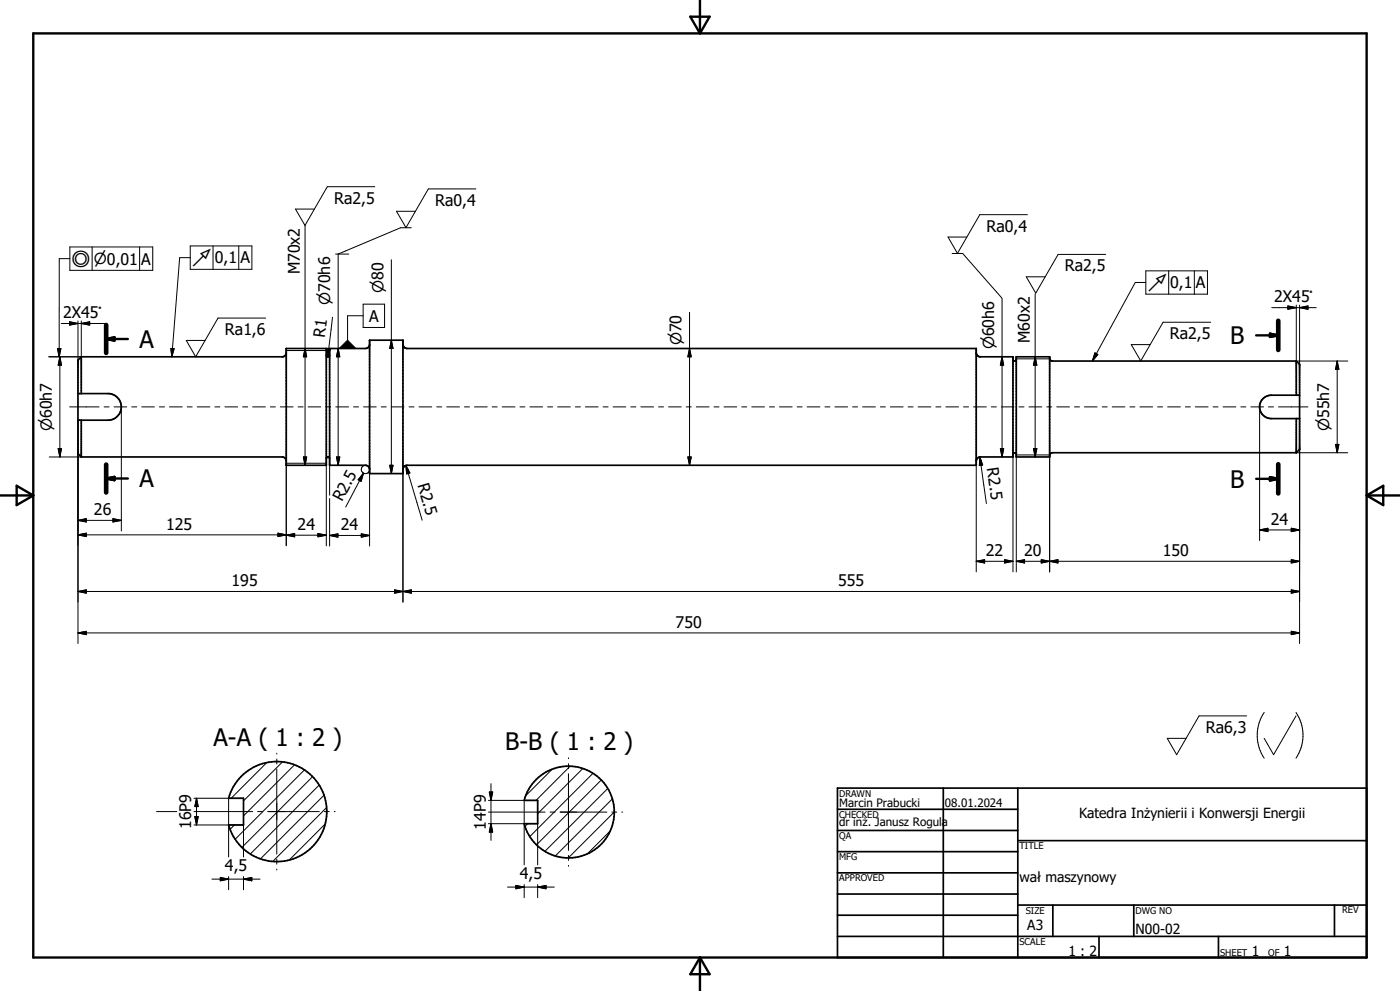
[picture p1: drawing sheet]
<svg xmlns="http://www.w3.org/2000/svg" width="420mm" height="297mm" viewBox="0 0 420 297" stroke-linecap="round" stroke-linejoin="round" font-family="sans-serif">
<g fill="none" stroke="#000" stroke-width=".3">
<path d="M112.4 56h-14.2l-6.7 11.6M142.7 56.6h-14.2l-6.7 11.6-2.9-4.9h5.7M21 77.5h-3.2v29.4M21 74h24.8v7h-24.8zM27.6 74v7M41.9 74v7M57.1 77.2h-3.2l-2.4 29.7M57.1 73.7h18.5v7h-18.5zM63.9 73.7v7M71.6 73.7v7M91.5 67.5v71.9M94.3 62.7h-5.7l2.9 4.9"/>
<path d="M100.7 76.1h3.9M117.4 77.9v64M123.4 68.3h-3.2l-18.8 7.8v63.3M285.6 76h3.2l11.8 13.4M308.2 64.3h-14.3l-6.7 11.6-2.8-4.9h5.6M331.7 76.3h-14.3l-6.7 11.6-2.8-4.9h5.6M18.4 97h13.3M20.9 96.4l2.5 .6-2.5 .4zM23.4 96.2v11.8M24.4 96.2v10.7h-9.8M24.4 97l2.5-.6v1zM79.7 95.3h-14.3l-6.7 11.6-2.8-4.9h5.6"/>
<path d="M99.7 95.1l-1.3 11.4M108.9 94.6h-4.6v7.4M108.9 91.2h6.5v6.9h-6.5zM206.9 93.6v45.8M300.6 89.5v47.5M310.5 88.1v48.9M343.7 84.7h-3.1l-12.9 23.5M343.7 81.2h18.5v7h-18.5zM350.6 81.2v7M358.3 81.2v7M363.2 96.6h-14.3l-6.7 11.6-2.8-4.9h5.6M381.5 92.2h13.4"/>
<path d="M386.4 91.7l2.5 .5-2.5 .5zM388.9 91.4v16.8h15.4M389.9 92.2l2.5-.5v1zM389.9 91.4v17.8M17.2 104.4h1.1l-.5 2.5zM18 106.9v30.1M18 106.9l.4 2.6h-1zM51.3 104.4l.9 .1-.7 2.4zM85.9 105.1h12M91.5 104.4l.5 2.5h-1zM98.1 104.4l1 .1-.8 2.4zM98.4 106.5h.1"/>
<path d="M98.4 106.5l.2-2-.3 2.4M101.4 104.4l.5 2.5h-1zM117.4 102l.5 2.4h-1zM206.9 104.4l.5 2.5h-1.1zM300.6 106.9l.5 2.6h-1zM304.9 107.5h10M310.5 106.9l.5 2.6h-1zM328.5 105.8l.8 .5-1.6 1.9zM401.1 108.2v27.5M401.1 108.2l.6 2.5h-1zM14.8 137h9.6M17.4 134.4h1l-.4 2.6z"/>
<path d="M20.9 121.9h8.8M23.4 125.9v67M31.2 121.9h1.5M34.2 121.9h3.8M36.4 122v37.1M39.5 121.9h1.5M42.5 121.9h3.8M47.8 121.9h1.6M50.9 121.9h3.8M56.2 121.9h1.5M59.2 121.9h3.8M64.5 121.9h1.5"/>
<path d="M67.5 121.9h3.8M72.8 121.9h1.5M75.8 121.9h3.8M81.1 121.9h1.5M84.1 121.9h3.8M85.9 138.8h12M85.9 139.4v24.2M89.4 121.9h1.5M91 137h1l-.5 2.4zM92.4 121.9h3.8M97.7 121.9h1.5M97.9 139.4v24.2"/>
<path d="M98.9 139.4v9M100.7 121.9h3.9M100.9 137h1l-.5 2.4zM106.1 121.9h1.5M109.1 121.9h3.8M109.5 139.4a1.25 1.25 0 0 0-1.1 1.4 1.25 1.25 0 0 0 1.3 1.1 1.25 1.25 0 0 0 1.2-1.2M114.4 121.9h1.5M116.9 139.4h1l-.5 2.5zM117.4 121.9h3.8M121.8 139.5l4.8 16.4M121.8 139.5l1.2 2.3-1 .2zM122.7 121.9h1.5"/>
<path d="M125.7 121.9h3.8M131 121.9h1.5M134 121.9h3.8M139.3 121.9h1.5M142.3 121.9h3.9M147.7 121.9h1.4M150.6 121.9h3.9M156 121.9h1.5M159 121.9h3.8M164.3 121.9h1.5M167.3 121.9h3.8M172.6 121.9h1.5"/>
<path d="M175.6 121.9h3.8M180.9 121.9h1.5M183.9 121.9h3.8M189.2 121.9h1.6M192.3 121.9h3.8M197.6 121.9h1.5M200.6 121.9h3.8M205.9 121.9h1.5M206.3 137h1.1l-.5 2.4zM208.9 121.9h3.8M214.2 121.9h1.5M217.2 121.9h3.8"/>
<path d="M222.5 121.9h1.5M225.5 121.9h3.8M230.8 121.9h1.5M233.8 121.9h3.8M239.1 121.9h1.5M242.1 121.9h3.9M247.5 121.9h1.5M250.5 121.9h3.8M255.8 121.9h1.5M258.8 121.9h3.8M264.1 121.9h1.5M267.1 121.9h3.8"/>
<path d="M272.4 121.9h1.5M275.4 121.9h3.8M280.7 121.9h1.5M283.7 121.9h3.9M289.1 121.9h1.4M292 121.9h3.9M292.9 139.4v32M294 137l.3 2.4M294 137l.8 2.4-1 .1zM294.1 138.2h.1M294.1 138.2l1.8 12.7M297.4 121.9h1.5"/>
<path d="M300.1 134.4h1l-.5 2.6zM300.4 121.9h3.8M303.9 137v34.4M304.9 136.4h10M304.9 137v34.4M305.7 121.9h1.5M308.7 121.9h3.8M310 134.4h1l-.5 2.6zM314 121.9h1.5M314.9 137v34.4M317 121.9h3.8M322.3 121.9h1.5"/>
<path d="M325.3 121.9h3.8M330.7 121.9h1.5M333.7 121.9h3.8M339 121.9h1.5M342 121.9h3.8M347.3 121.9h1.5M350.3 121.9h3.8M355.6 121.9h1.5M358.6 121.9h3.8M363.9 121.9h1.5M366.9 121.9h3.8M372.2 121.9h1.5"/>
<path d="M375.2 121.9h3.8M377.9 122v40M380.5 121.9h1.5M383.5 121.9h8.9M388.9 135.7h15.4M389.9 125.5v67.4M400.7 133.2h1l-.6 2.5zM23.4 156l2.5-.5v.9zM23.4 156h13M33.9 155.5l2.5 .5-2.5 .4zM83.4 159.8l2.5 .5-2.5 .5zM95.4 159.9l2.5 .5-2.5 .5z"/>
<path d="M98.9 149.4v14.3M108.4 160l2.5 .5-2.5 .5zM109 141.8l-5.3 10.2M109 141.8l-.7 2.5-.9-.5zM110.9 141.9v21.8M120.9 141.9v38.5M122.1 140.7h.1M377.9 158.8h12M377.9 158.8l2.5-.5v1zM387.4 158.3l2.5 .5-2.5 .5zM23.4 160.3h62.5M23.4 160.3l2.5-.5v1z"/>
<path d="M23.4 177.3l2.5-.5v1zM23.4 177.3h366.5M85.9 160.4h12M85.9 160.4l2.5-.5v1zM98.9 160.5h12M98.9 160.5l2.5-.5v1zM118.4 176.8l2.5 .5-2.5 .5zM120.9 177.3l2.5-.5v1zM292.9 168.2h11M292.9 168.2l2.5-.5v1zM301.4 167.7l2.5 .5-2.5 .5zM304.9 168.2h85"/>
<path d="M304.9 168.2l2.5-.5v1zM312.4 167.7l2.5 .5-2.5 .5zM314.9 168.2l2.5-.5v1zM387.4 167.7l2.5 .5-2.5 .5zM387.4 176.8l2.5 .5-2.5 .5zM23.4 189.7l2.5-.5v1zM23.4 189.7h366.5M387.4 189.2l2.5 .5-2.5 .5zM374 214.6h-14.3l-6.7 11.6-2.8-4.9h5.6M379.2 213.5a12.3 12.3 0 0 0 0 13.7M388.8 214.6l-6.7 11.6-2.9-4.9M388.8 213.5a12.3 12.3 0 0 1 0 13.7"/>
<path d="M58.2 239.2h14.8v3.9M59 239.2v8.1M59 239.2l.5 2.5h-1.1zM68.6 239.2v3.9M80 228.6l-10.7 10.6M83 225.7v.3M83 227.5v1.5M83 230.5v25.5M84.7 228.4l-11.7 11.6M88.3 229.2l-15.3 15.3M91.3 230.8l-20.7 20.7M93.7 232.8l-21.1 21.2"/>
<path d="M95.7 235.3l-20.6 20.6M97.2 238.3l-19 19.1M146.5 239.9h14.8v3.4M146.8 237.4h1l-.5 2.5zM147.3 234.9v17M157.2 239.9v3.4M165.6 230.6l-7.8 7.8M170.5 227.1v.3M170.5 228.9v1.5M170.5 231.9v23M171 229.7l-10.2 10.2M174.8 230.4l-13.5 13.5"/>
<path d="M177.9 231.8l-18.9 18.9M180.4 233.8l-19.4 19.4M182.3 236.4l-18.8 18.7M183.7 239.5l-17.1 17M47 243.2h6M58.2 243.2h17.6M58.2 247.3h14.8M58.4 244.7h1.1l-.5 2.6zM68.6 243.3v13.5M70.3 247.3l-1.2 1.2M73 243.3v13.5M77.3 243.2h1.5"/>
<path d="M80.3 243.2h15.5M83 257.5v1.5M97.3 243.2h1.5M97.5 247l-10.7 10.7M97.9 242.1l-16 16M100.3 243.2h.2M146.5 243.4h17M146.5 246.9h14.8M147.3 246.9l.5 2.5h-1zM157.2 243.5v15.7M158.3 246.9l-.8 .8M161.3 243.5v15.7"/>
<path d="M165 243.4h1.5M168 243.4h14M170.5 256.4v1.5M170.5 259.4v.2M183.1 249.1l-6.9 6.8M183.5 243.4h1.5M184.3 243.4l-13.8 13.7M186.5 243.4h.3M63.6 263.5h14.4M66.1 263l2.5 .5-2.5 .5zM68.6 262.7v4M73 263.5l2.5-.5v1z"/>
<path d="M73 262.7v4M83 260.5v.2M152.2 265.9h14.1M154.8 265.4l2.4 .5-2.4 .5zM157.2 265.1v3.9M161.3 265.9l2.5-.5v1zM161.3 265.1v3.9"/>
</g>
<g fill="none" stroke="#000" stroke-width=".51">
<path d="M23.4 118h9.4a4 4 0 0 1 3.6 3.9 4 4 0 0 1-3.6 4h-9.4M24.4 106.9l-1 1.1v27.9l1 1.1M24.4 106.9v11.1M85.9 104.4h12v35h-12zM85.9 105.7l-.2 .7-.8 .5h-60.5M97.9 106.5a.5 .5 0 0 0 .5 .4 .5 .5 0 0 0 .5-.4M110.9 102h10v39.9h-10zM110.9 103.4l-.6 .8-.7 .2h-10.7v35h10.7l.7 .3 .6 .8M120.9 103.2a1.26 1.26 0 0 0 1.2 1.2h170.8v35h-170.8a1.26 1.26 0 0 0-1.2 1.3M292.9 105.7l.2 .7 .8 .5h10v30.1h-10l-.8 .5-.2 .7M303.9 107.7a.5 .5 0 0 0 .5 .5 .5 .5 0 0 0 .5-.5M304.9 106.9h10v30.1h-10z"/>
<path d="M314.9 107.4l.2 .6 .6 .2h73.2M388.9 108.2l1 1v25.5l-1 1M388.9 108.2v10.2M389.9 118.4h-8.5a3.5 3.5 0 0 0-3.5 3.5 3.5 3.5 0 0 0 3.5 3.6h8.5M24.4 125.9v11.1M24.4 137h60.5l.8 .5 .2 .7M97.9 137.4a.5 .5 0 0 1 .5-.4 .5 .5 0 0 1 .5 .4M303.9 136.2a.5 .5 0 0 1 .5-.5 .5 .5 0 0 1 .5 .5M388.9 125.5v10.2M388.9 135.7h-73.2l-.6 .2-.2 .6M72.3 232.7a15 15 0 0 1 22.9 1.8 15 15 0 0 1-5.7 22.3 15 15 0 0 1-20.9-9.5h4.4v-8.1h-4.4a14.6 14.6 0 0 1 3.7-6.5zM160.9 233.6a13.7 13.7 0 0 1 20.9 1.9 13.7 13.7 0 0 1-5.5 20.4 13.7 13.7 0 0 1-19.1-9h4.1v-7h-4.1a13.3 13.3 0 0 1 3.7-6.3z"/>
<path d="M251.2 236.2h158.8v50.8h-158.8zM283 236.2v50.8M305.3 236.2v50.8M251.2 242.6h54.1M251.2 248.9h54.1M251.2 255.3h54.1M305.3 251.9h104.7M251.2 261.6h54.1M251.2 268h54.1M251.2 274.3h54.1M305.3 271.3h104.7M315.8 271.3v9.4"/>
<path d="M340.1 271.3v9.4M400.3 271.3v9.4M251.2 280.7h158.8M329.7 280.7v6.3M365.5 280.7v6.3"/>
</g>
<g fill="none" stroke="#000" stroke-width=".71">
<path d="M10 10h400v277h-400zM207.1 5h5.8l-2.9 5zM210 0v10M31.9 101.6h6.5M31.9 101.6l2.4-.5v1zM376.8 100.5h6.7M381 100l2.5 .5-2.5 .5zM0 148.5h10M5 145.6l5 2.9-5 2.9zM31.9 143.4l2.4-.5v1zM31.9 143.4h6.5M376.8 143.5h6.7"/>
<path d="M381 143l2.5 .5-2.5 .5zM410 148.5h10M410 148.5l5-2.9v5.8zM210 287v10M210 287l2.9 5h-5.8z"/>
</g>
<path d="M31.9 97.4v8.4M383.5 96.1v8.8M31.9 139.2v8.4M383.5 139.1v8.8" fill="none" stroke="#000" stroke-width="1.4"/>
<path d="M31.9 101.6l2.4-.5v1zM381 100l2.5 .5-2.5 .5zM31.9 143.4l2.4-.5v1zM381 143l2.5 .5-2.5 .5z" fill="#000" stroke="#000" stroke-width=".71"/>
<g fill="#000" stroke="#000" stroke-width=".3">
<path d="M20.9 96.4l2.5 .6-2.5 .4zM24.4 97l2.5-.6v1zM386.4 91.7l2.5 .5-2.5 .5zM389.9 92.2l2.5-.5v1zM17.2 104.4h1.1l-.5 2.5zM18 106.9l.4 2.6h-1zM51.3 104.4l.9 .1-.7 2.4zM91.5 104.4l.5 2.5h-1zM98.1 104.4l1 .1-.8 2.4zM101.4 104.4l.5 2.5h-1zM101.8 104.4l2.5-2.4 2.5 2.4zM117.4 102l.5 2.4h-1z"/>
<path d="M206.9 104.4l.5 2.5h-1.1zM300.6 106.9l.5 2.6h-1zM310.5 106.9l.5 2.6h-1zM328.5 105.8l.8 .5-1.6 1.9zM401.1 108.2l.6 2.5h-1zM17.4 134.4h1l-.4 2.6zM91 137h1l-.5 2.4zM100.9 137h1l-.5 2.4zM116.9 139.4h1l-.5 2.5zM206.3 137h1.1l-.5 2.4zM294 137l.8 2.4-1 .1zM300.1 134.4h1l-.5 2.6z"/>
<path d="M310 134.4h1l-.5 2.6zM400.7 133.2h1l-.6 2.5zM23.4 160.3l2.5-.5v1zM23.4 156l2.5-.5v.9zM33.9 155.5l2.5 .5-2.5 .4zM85.9 160.4l2.5-.5v1zM98.9 160.5l2.5-.5v1zM109 141.8l-.7 2.5-.9-.5zM121.8 139.5l1.2 2.3-1 .2zM377.9 158.8l2.5-.5v1zM387.4 158.3l2.5 .5-2.5 .5zM23.4 177.3l2.5-.5v1z"/>
<path d="M83.4 159.8l2.5 .5-2.5 .5zM95.4 159.9l2.5 .5-2.5 .5zM108.4 160l2.5 .5-2.5 .5zM118.4 176.8l2.5 .5-2.5 .5zM120.9 177.3l2.5-.5v1zM292.9 168.2l2.5-.5v1zM301.4 167.7l2.5 .5-2.5 .5zM304.9 168.2l2.5-.5v1zM312.4 167.7l2.5 .5-2.5 .5zM314.9 168.2l2.5-.5v1zM387.4 167.7l2.5 .5-2.5 .5zM387.4 176.8l2.5 .5-2.5 .5z"/>
<path d="M23.4 189.7l2.5-.5v1zM387.4 189.2l2.5 .5-2.5 .5zM146.8 237.4h1l-.5 2.5zM58.4 244.7h1.1l-.5 2.6zM59 239.2l.5 2.5h-1.1zM147.3 246.9l.5 2.5h-1zM66.1 263l2.5 .5-2.5 .5zM73 263.5l2.5-.5v1zM154.8 265.4l2.4 .5-2.4 .5zM161.3 265.9l2.5-.5v1z"/>
</g>
<g font-size="7.2">
<text x="41.9" y="104.2">A</text>
<text x="369.1" y="103.1">B</text>
<text x="41.9" y="146.1">A</text>
<text x="369.1" y="146.2">B</text>
<text x="64.1" y="223.5">A-A ( 1 : 2 )</text>
<text x="151.6" y="224.9">B-B ( 1 : 2 )</text>
</g>
<g font-size="4.8">
<text x="100.2" y="61">Ra2,5</text>
<text x="130.6" y="61.7">Ra0,4</text>
<text x="296" y="69.4">Ra0,4</text>
<text x="42.4" y="79.3">A</text>
<text x="64.4" y="79">0,1</text>
<text x="72.1" y="79">A</text>
<text x="89.9" y="82.3" transform="rotate(-90 89.9 82.3)">M70x2</text>
<text x="319.4" y="81.4">Ra2,5</text>
<text x="351.1" y="86.4">0,1</text>
<text x="358.8" y="86.4">A</text>
<text x="19" y="95.3">2X45~</text>
<text x="382.3" y="90.6">2X45~</text>
<text x="67.5" y="100.4">Ra1,6</text>
<text x="97.5" y="101.3" transform="rotate(-83 97.5 101.3)">R1</text>
<text x="110.7" y="96.4">A</text>
<text x="350.9" y="101.7">Ra2,5</text>
<text x="308.9" y="102.8" transform="rotate(-90 308.9 102.8)">M60x2</text>
<text x="296" y="140.3" transform="rotate(82 296 140.3)">R2.5</text>
<text x="125.2" y="145.5" transform="rotate(73 125.2 145.5)">R2.5</text>
<text x="28.2" y="154.3">26</text>
<text x="102.7" y="150.5" transform="rotate(-62 102.7 150.5)">R2.5</text>
<text x="49.9" y="158.7">125</text>
<text x="89.3" y="158.9">24</text>
<text x="102.3" y="159">24</text>
<text x="381.2" y="157.3">24</text>
<text x="295.7" y="166.7">22</text>
<text x="307.3" y="166.6">20</text>
<text x="348.8" y="166.6">150</text>
<text x="69.5" y="175.7">195</text>
<text x="251.4" y="175.7">555</text>
<text x="202.7" y="188.1">750</text>
<text x="361.7" y="219.7">Ra6,3</text>
<text x="57.4" y="248.5" transform="rotate(-90 57.4 248.5)">16P9</text>
<text x="145.7" y="248.6" transform="rotate(-90 145.7 248.6)">14P9</text>
<text x="67.5" y="261.1">4,5</text>
<text x="155.9" y="263.5">4,5</text>
</g>
<g font-size="4.6">
<text x="21.5" y="80">r</text>
<text x="28.2" y="79.2">n0,01</text>
<text x="57.6" y="79.7">h</text>
<text x="115" y="87.8" transform="rotate(-90 115 87.8)">n80</text>
<text x="344.2" y="87.2">h</text>
<text x="99.1" y="91.4" transform="rotate(-90 99.1 91.4)">n70h6</text>
<text x="204.5" y="103.5" transform="rotate(-90 204.5 103.5)">n70</text>
<text x="298.2" y="104.7" transform="rotate(-90 298.2 104.7)">n60h6</text>
<text x="15.6" y="129.2" transform="rotate(-90 15.6 129.2)">n60h7</text>
<text x="398.7" y="129.2" transform="rotate(-90 398.7 129.2)">n55h7</text>
</g>
<g font-size="4.2">
<text x="323.7" y="245.2">Katedra Inżynierii i Konwersji Energii</text>
<text x="305.8" y="264.3">wał maszynowy</text>
<text x="308.2" y="278.7">A3</text>
<text x="340.6" y="280">N00-02</text>
<text x="320.5" y="286.5">1 : 2</text>
<text x="375.5" y="286.4">1</text>
<text x="385.2" y="286.4">1</text>
</g>
<g font-size="3.5">
<text x="251.7" y="242">Marcin Prabucki</text>
<text x="283.5" y="242">08.01.2024</text>
<text x="251.7" y="247.7">dr inż. Janusz Rogula</text>
</g>
<g font-size="2.8">
<text x="251.7" y="238.7">DRAWN</text>
<text x="251.7" y="245.1">CHECKED</text>
<text x="251.7" y="251.5">QA</text>
<text x="251.7" y="257.8">MFG</text>
<text x="305.8" y="254.5">TITLE</text>
<text x="251.7" y="264.2">APPROVED</text>
<text x="307.7" y="273.8">SIZE</text>
<text x="340.6" y="273.8">DWG NO</text>
<text x="402.6" y="273.8">REV</text>
<text x="305.8" y="283.2">SCALE</text>
<text x="366" y="286.4">SHEET</text>
<text x="380.4" y="286.4">OF</text>
</g>
</svg>
